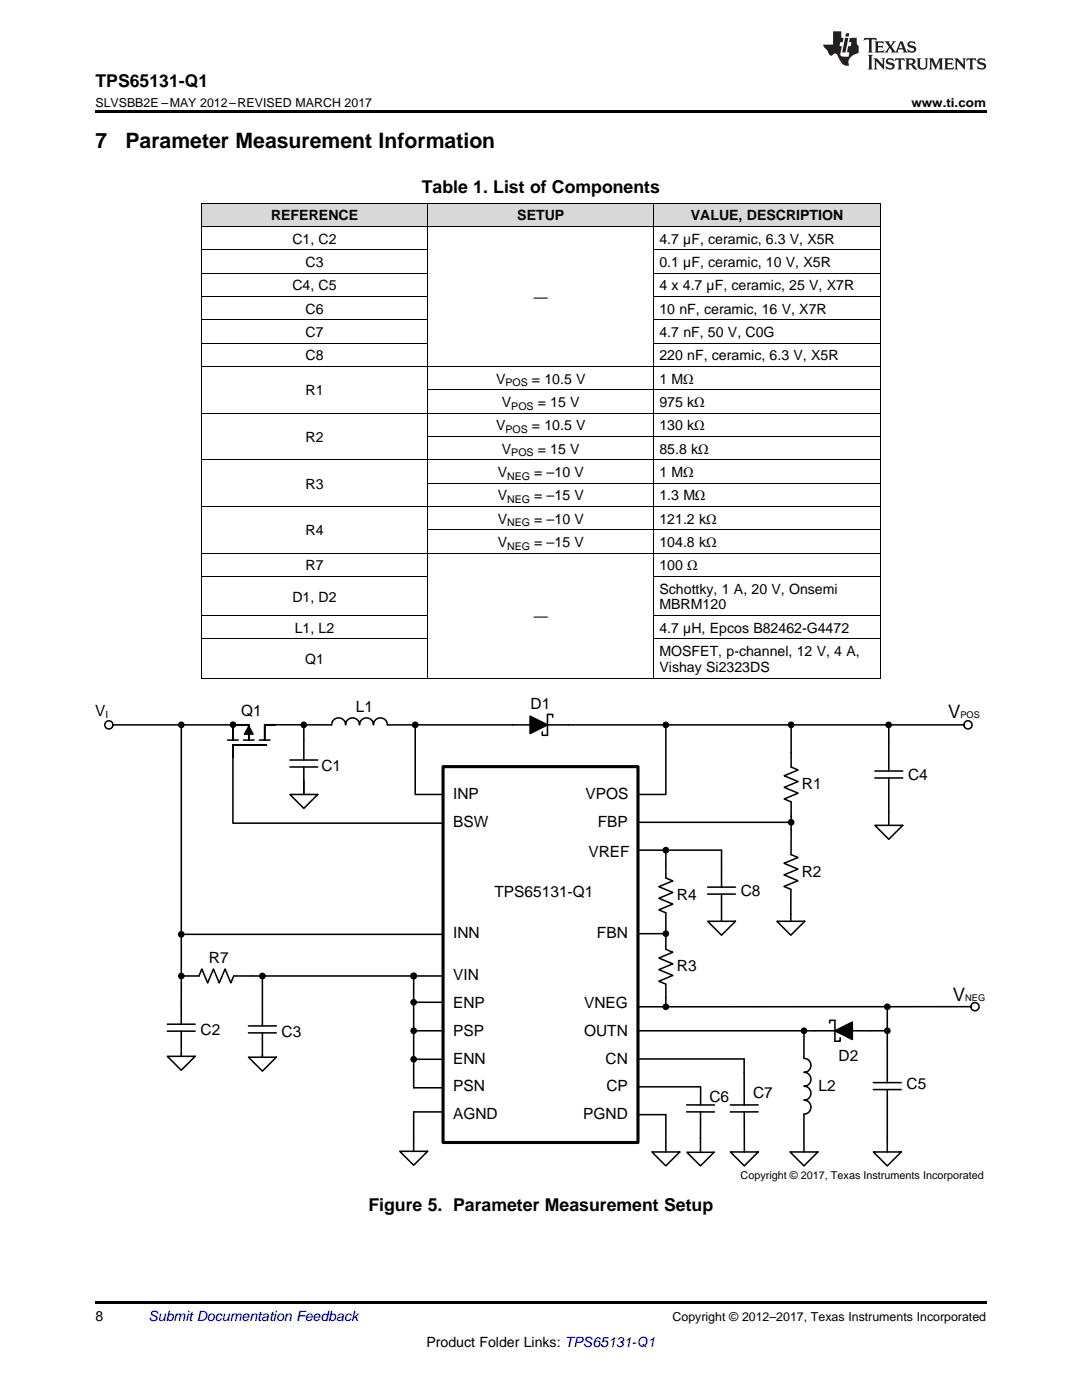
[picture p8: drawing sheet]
<svg xmlns="http://www.w3.org/2000/svg" width="216mm" height="279mm" viewBox="0 0 216 279" stroke-linecap="round" stroke-linejoin="round" font-family="sans-serif">
<g fill="#d8d8d8">
<path d="M40.2 40.6h45.2v4.6h-45.2z"/>
<path d="M85.4 40.6h45.1v4.6h-45.1z"/>
<path d="M130.5 40.6h45.2v4.6h-45.2z"/>
</g>
<path d="M19 259.7h177.8v.5h-177.8z" fill="#000"/>
<path d="M88.4 153h38.9v75h-38.9z" fill="none" stroke="#000" stroke-width=".62"/>
<g fill="none" stroke="#000" stroke-width=".31">
<path d="M22.5 144.7h23.7M36.2 144.7v59.7M46.5 151.1v13.2h41.9M54.9 144.6l11.3 .1a1.39 1.39 0 0 1 1.4-1.4 1.39 1.39 0 0 1 1.4 1.4 1.39 1.39 0 0 1 1.3-1.4 1.39 1.39 0 0 1 1.4 1.4 1.39 1.39 0 0 1 1.4-1.4 1.39 1.39 0 0 1 1.4 1.4 1.39 1.39 0 0 1 1.4-1.4 1.39 1.39 0 0 1 1.4 1.4h55.6v13.9h-5.6M57.8 153.1h5.6M57.8 151.7h5.6M60.6 144.7v7M60.6 153.1v5.3M82.9 144.7v13.9h5.5M105.8 142.9l3.4 1.8-3.4 1.7zM109.2 142.6v4.1M133.4 144.7h58.9"/>
<path d="M157.9 144.9v8.2l1.4 .6-2.8 1.1 2.8 1.2-2.8 1.1 2.8 1.2-2.8 1.1 1.4 .6v5.6M174.6 155.3h5.5M174.6 153.9h5.5M177.3 144.7v9.2M177.3 155.3v6.6M127.3 169.7h5M127.3 164.1h30M144 173.2v-3.5h-11.1v5.5l1.3 .6-2.7 1.2 2.7 1.1-2.7 1.2 2.7 1.1-2.7 1.2 1.4 .6v7.3l1.3 .5-2.7 1.2 2.7 1.2-2.7 1.1 2.7 1.2-2.7 1.1 1.4 .6v3.8M157.9 165.6l-.1 5 1.4 .5-2.8 1.2 2.8 1.2-2.8 1.1 2.8 1.2-2.8 1.1 1.4 .6v4.9M36.2 186.5h52.2M36.2 194.8h3.5l.6-1.4 1.1 2.8 1.2-2.8 1.1 2.8 1.2-2.8 1.2 2.8 .5-1.4h41.8M52.4 194.8v9.9"/>
<path d="M82.5 194.8v22.3h5.9M127.3 186.3h5M33.4 205.8h5.5M33.4 204.4h5.5M36.2 205.8v4.9M49.6 206.1h5.5M49.6 204.7h5.5M52.4 206.1v4.9M127.3 205.7h46.2M127.3 216.9h12.5M127.3 211.3h21.2v9.2M139.8 217v3.5"/>
<path d="M160.4 211.2a1.39 1.39 0 0 1 1.4 1.4 1.39 1.39 0 0 1-1.4 1.4 1.39 1.39 0 0 1 1.4 1.4 1.39 1.39 0 0 1-1.4 1.4 1.39 1.39 0 0 1 1.4 1.4 1.39 1.39 0 0 1-1.4 1.4 1.39 1.39 0 0 1 1.4 1.4 1.39 1.39 0 0 1-1.4 1.3M166.6 205.7l3.5-1.7v3.5zM166.6 203.6v4.2M174.3 217.4h5.5M174.3 216.1h5.5M177 200.9v15.2M177 217.4v9.6M193.7 200.9h-66.4M88.4 221.9h-5.9v5.3M127.3 222.5h5.6v5.5M137 221.9h5.6M137 220.5h5.6"/>
<path d="M139.8 221.9v5.3M148.5 221.9v8M151.3 220.5h-5.6M151.3 221.9h-5.6"/>
<circle cx="21.7" cy="144.7" r=".82"/>
<circle cx="193.1" cy="144.7" r=".82"/>
<circle cx="82.5" cy="194.8" r=".56"/>
<circle cx="194.5" cy="200.9" r=".81"/>
</g>
<g fill="#000">
<path d="M105.8 142.9l3.4 1.8-3.4 1.7z" fill-rule="evenodd"/>
<path d="M166.6 205.7l3.5-1.7v3.5z" fill-rule="evenodd"/>
<circle cx="36.2" cy="144.7" r=".56"/>
<circle cx="46.5" cy="144.6" r=".56"/>
<circle cx="60.6" cy="144.7" r=".56"/>
<circle cx="82.9" cy="144.7" r=".56"/>
<circle cx="132.9" cy="144.7" r=".56"/>
<circle cx="157.9" cy="144.7" r=".56"/>
<circle cx="177.3" cy="144.7" r=".56"/>
<circle cx="132.9" cy="169.7" r=".56"/>
<circle cx="157.9" cy="164.1" r=".56"/>
<circle cx="36.2" cy="186.5" r=".56"/>
<circle cx="36.2" cy="194.8" r=".56"/>
<circle cx="52.4" cy="194.8" r=".56"/>
<circle cx="82.5" cy="194.8" r=".56"/>
<circle cx="132.9" cy="186.3" r=".56"/>
<circle cx="82.5" cy="205.7" r=".56"/>
<circle cx="82.5" cy="200" r=".56"/>
<circle cx="82.5" cy="211.4" r=".56"/>
<circle cx="132.9" cy="200.9" r=".56"/>
<circle cx="160.4" cy="205.7" r=".56"/>
<circle cx="177" cy="205.7" r=".56"/>
</g>
<path d="M109.2 146.7h-1v-.6M109.2 142.6h1.1v.5M166.6 207.8h1v-.7M166.6 203.6h-1v.6" fill="none" stroke="#000" stroke-width=".31" stroke-dasharray="2.2 1.5"/>
<g fill="none" stroke="#000" stroke-width=".22">
<circle cx="36.2" cy="144.7" r=".56"/>
<circle cx="46.5" cy="144.6" r=".56"/>
<circle cx="60.6" cy="144.7" r=".56"/>
<circle cx="82.9" cy="144.7" r=".56"/>
<circle cx="132.9" cy="144.7" r=".56"/>
<circle cx="157.9" cy="144.7" r=".56"/>
<circle cx="177.3" cy="144.7" r=".56"/>
<circle cx="132.9" cy="169.7" r=".56"/>
<circle cx="157.9" cy="164.1" r=".56"/>
<circle cx="36.2" cy="186.5" r=".56"/>
<circle cx="36.2" cy="194.8" r=".56"/>
<circle cx="52.4" cy="194.8" r=".56"/>
<circle cx="132.9" cy="186.3" r=".56"/>
<circle cx="82.5" cy="205.7" r=".56"/>
<circle cx="82.5" cy="200" r=".56"/>
<circle cx="82.5" cy="211.4" r=".56"/>
<circle cx="132.9" cy="200.9" r=".56"/>
<circle cx="160.4" cy="205.7" r=".56"/>
<circle cx="177" cy="205.7" r=".56"/>
</g>
<path d="M33.4 210.8h5.5l-2.7 2.8z" fill="#fff"/>
<path d="M33.4 210.8h5.5l-2.7 2.8zM36.2 210.7v.1" fill="none" stroke="#000" stroke-width=".31"/>
<path d="M130.1 229.9h5.5l-2.7 2.8z" fill="#fff"/>
<path d="M130.1 229.9h5.5l-2.7 2.8zM132.9 228v1.9" fill="none" stroke="#000" stroke-width=".31"/>
<path d="M157.6 229.9h5.6l-2.8 2.8z" fill="#fff"/>
<path d="M157.6 229.9h5.6l-2.8 2.8zM160.4 222.3v7.6" fill="none" stroke="#000" stroke-width=".31"/>
<path d="M174.3 229.9h5.5l-2.8 2.8z" fill="#fff"/>
<path d="M174.3 229.9h5.5l-2.8 2.8zM177 227v2.9" fill="none" stroke="#000" stroke-width=".31"/>
<path d="M174.6 164.7h5.5l-2.8 2.8z" fill="#fff"/>
<path d="M174.6 164.7h5.5l-2.8 2.8zM177.3 161.9v2.8" fill="none" stroke="#000" stroke-width=".31"/>
<path d="M57.8 158.6h5.6l-2.8 2.7z" fill="#fff"/>
<path d="M57.8 158.6h5.6l-2.8 2.7zM60.6 155.8v2.8" fill="none" stroke="#000" stroke-width=".31"/>
<path d="M79.8 229.8h5.5l-2.8 2.7z" fill="#fff"/>
<path d="M79.8 229.8h5.5l-2.8 2.7zM82.5 227.2v2.6" fill="none" stroke="#000" stroke-width=".31"/>
<path d="M137.1 230h5.4l-2.7 2.7z" fill="#fff"/>
<path d="M137.1 230h5.4l-2.7 2.7zM139.8 227v3" fill="none" stroke="#000" stroke-width=".31"/>
<path d="M145.7 229.9h5.6l-2.8 2.8z" fill="#fff"/>
<path d="M145.7 229.9h5.6l-2.8 2.8zM148.5 229.9h.1" fill="none" stroke="#000" stroke-width=".31"/>
<path d="M155 183.9h5.6l-2.8 2.7z" fill="#fff"/>
<path d="M155 183.9h5.6l-2.8 2.7zM157.8 182.4v1.5" fill="none" stroke="#000" stroke-width=".31"/>
<path d="M141.2 183.9h5.6l-2.8 2.7z" fill="#fff"/>
<g fill="none" stroke="#000" stroke-width=".31">
<path d="M45.4 147.7h2.1M46.5 147.7v-3.1h3.1v3.1M48.6 147.7h2.1M49.6 145l.9 1.5h-1.7zM51.8 147.7h2.1M53.2 148.7h-6.7v2.4M54.9 144.6h-2.1v3.1M141.2 178.4h5.6M141.2 177h5.6M144 173.2v3.8M144 178.4v5.5M141.2 183.9h5.6l-2.8 2.7z"/>
<path d="M82.5 211.4h5.9M82.5 205.7h5.9M82.5 200h5.9"/>
</g>
<g fill="#000">
<path d="M49.6 145l.9 1.5h-1.7z"/>
<circle cx="177" cy="200.9" r=".56"/>
</g>
<circle cx="177" cy="200.9" r=".56" fill="none" stroke="#000" stroke-width=".22"/>
<path d="M49.6 211h5.5l-2.7 2.8z" fill="#fff"/>
<path d="M49.6 211h5.5l-2.7 2.8zM52.4 210.5v.5M160.4 205.7v5.5M173.5 205.7h3.5" fill="none" stroke="#000" stroke-width=".31"/>
<g fill="none" stroke="#000" stroke-width=".2">
<path d="M40.2 59.1h45.2M40.2 54.5h45.2M40.2 49.8h45.2M40.2 45.2h135.5M40.2 40.5h135.5M40.3 40.5v94.9M85.3 40.5v94.9M130.5 40.5v94.9M130.5 59.1h45.2M130.5 54.5h45.2M130.5 49.8h45.2M175.6 40.5v94.9"/>
<path d="M40.2 73.1h135.5M40.2 68.5h45.2M40.2 63.8h45.2M85.4 77.8h90.3M130.5 68.5h45.2M130.5 63.8h45.2M40.2 91.7h135.5M40.2 82.4h135.5M85.4 96.4h90.3M85.4 87.1h90.3M40.2 115h45.2M40.2 110.4h135.5"/>
<path d="M40.2 101.1h135.5M85.4 105.7h90.3M130.5 115h45.2M40.2 135.3h135.5M40.2 127.5h45.2M40.2 122.9h45.2M130.5 127.5h45.2M130.5 122.9h45.2"/>
</g>
<path d="M19 22h177.8v.5h-177.8zM40.2 135.4h.1zM130.4 135.4h.1zM175.6 135.4h.1z" fill="#000"/>
<g fill="#231f20">
<path d="M172.5 7.6l-.1 .5 .4-.2h.6v.1v2.1l-.2 .4h.9l-.2-.4v-2.1l.1-.1h.5l.5 .2-.2-.5zM174.5 8.3l.2 .3v1.5l-.2 .4h1.8l.2-.6a1.04 1.04 0 0 1-1.3 .2v-.7h.6l.3 .2v-.6l-.3 .2h-.6v-.6l.8-.1 .4 .3-.2-.5zM176.5 8.3l.9 1.1-.9 1.1h.8l-.2-.2 .4-.7 .5 .7-.2 .2h1.5l-.2-.2 .2-.4h.9l.1 .4-.2 .2h1l-.3-.3-.7-1.9h-.5l-.9 2-.8-1 .9-1h-.8l.1 .3-.4 .5-.3-.6 .1-.2zM179.7 8.6l.4 1h-.7zM181.3 8.4a.63 .63 0 0 0-.2 .7 .63 .63 0 0 0 .6 .4l.6 .2 .1 .2a.75 .75 0 0 1-.7 .4 .75 .75 0 0 1-.6-.5l.1 .7 .1-.1a1.11 1.11 0 0 0 1.5-.6 1.13 1.13 0 0 0-1.2-.8l-.1-.4a1.04 1.04 0 0 1 1.2 .2l-.2-.5-.2 .1-.4-.2zM173.2 10.9l.2 .4v2.2l-.2 .4h1l-.3-.4v-2.2l.3-.4zM174.3 11.6l.3 .4v1.5l-.3 .4h.8l-.2-.4v-1.3l1.5 1.7v-1.9l.2-.4h-.7l.2 .4v.9l-1.1-1.3zM177 11.8a.62 .62 0 0 0-.2 .7 .62 .62 0 0 0 .6 .4l.6 .1 .1 .3a.76 .76 0 0 1-.7 .3 .76 .76 0 0 1-.7-.4l.2 .7 .1-.1a1.11 1.11 0 0 0 1.5-.6 1.13 1.13 0 0 0-1.2-.8l-.1-.4a1.04 1.04 0 0 1 1.2 .2l-.2-.6-.2 .1-.5-.1zM178.7 11.6l-.2 .6a.61 .61 0 0 1 .8-.3v1.6l-.2 .4h.9l-.2-.4v-1.6a.63 .63 0 0 1 .7 .3l-.1-.6zM180.6 11.6l.3 .4v1.5l-.3 .4h1l-.2-.2-.1-.8 .6 .2a.76 .76 0 0 0 1.2 .7l-1-1a.58 .58 0 0 0 .6-.5 .58 .58 0 0 0-.5-.6zM181.4 11.9h.1a.45 .45 0 0 1 .5 .1 .45 .45 0 0 1 .1 .5l-.8 .2zM182.9 11.6l.2 .2a2.17 2.17 0 0 0 .3 1.9 .99 .99 0 0 0 1.6-.6v-1.1l.2-.4h-.7l.2 .2a1.92 1.92 0 0 1-.2 1.8 .6 .6 0 0 1-.9-.5v-1.1l.2-.4zM185.4 11.6l.2 .4v1.5l-.2 .4h.7l-.2-.4v-1.4l.8 1.8 .8-1.8v1.4l-.2 .4h.9l-.2-.4v-1.5l.2-.4h-.8l-.6 1.5-.6-1.5zM188.4 11.6l.2 .4v1.5l-.2 .4h1.8l.1-.6a1.04 1.04 0 0 1-1.2 .1v-.6h.5l.4 .2v-.6l-.4 .2h-.5v-.7h.8l.3 .3-.1-.6zM190.5 11.6l.2 .4v1.5l-.2 .4h.7l-.2-.4v-1.3l1.5 1.7v-1.9l.2-.4h-.7l.2 .4v.9l-1.1-1.3zM192.9 11.6l-.1 .6a.61 .61 0 0 1 .7-.3l.1 1.6-.3 .4h1l-.3-.4 .1-1.6a.63 .63 0 0 1 .7 .3l-.1-.6zM195.2 11.8a.62 .62 0 0 0-.2 .7 .62 .62 0 0 0 .6 .4l.6 .1 .1 .3a.76 .76 0 0 1-.7 .3 .76 .76 0 0 1-.6-.4l.1 .7 .1-.1a1.11 1.11 0 0 0 1.6-.6 1.13 1.13 0 0 0-1.3-.8l-.1-.4a1.04 1.04 0 0 1 1.2 .2l-.1-.6-.2 .1-.5-.1z"/>
<path d="M166.2 6.3v2.6h-1.9v.4l.8 .9a.91 .91 0 0 0 1 .8 .56 .56 0 0 1 .5-.3 .56 .56 0 0 1 .5 .3l.4 .8a1.53 1.53 0 0 0 1.9 1.2 1.54 1.54 0 0 1 1-2.1l.9-.3v-1.4a1.52 1.52 0 0 1-.4-1.6h-1.3l-.2 .8h.5l-.2 .8h-.5l-.1 1v.2l.4 .1-.2 .8a1.93 1.93 0 0 1-1.6-.3l.3-1.8h-.5l.2-.8h.4l.2-.8h-.4v-1.3zM168.6 7.6l-.6 2.9h.7l.6-2.9zM168.8 6.6l-.1 .7h.6l.2-.7z"/>
</g>
<g font-size="4.2">
<text x="19" y="29.6">7</text>
<text x="25" y="29.6">Parameter Measurement Information</text>
</g>
<g font-size="3.7">
<text x="189.2" y="143.2">V</text>
<text x="190.1" y="199.8">V</text>
</g>
<g font-size="3.5">
<text x="19" y="17.3">TPS65131-Q1</text>
<text x="84.2" y="38.5">Table 1. List of Components</text>
<text x="73.5" y="241.7">Figure 5. Parameter Measurement Setup</text>
</g>
<g font-size="3.1">
<text x="19" y="142.8">V</text>
<text x="48.1" y="142.8">Q1</text>
<text x="71" y="142.1">L1</text>
<text x="105.9" y="141.5">D1</text>
<text x="64.1" y="153.8">C1</text>
<text x="181.2" y="155.6">C4</text>
<text x="90.4" y="159.5">INP</text>
<text x="116.8" y="159.5">VPOS</text>
<text x="160" y="157.5">R1</text>
<text x="90.4" y="165">BSW</text>
<text x="119.3" y="165">FBP</text>
<text x="117.4" y="170.9">VREF</text>
<text x="98.7" y="178.9">TPS65131-Q1</text>
<text x="135.1" y="179.6">R4</text>
<text x="147.8" y="178.9">C8</text>
<text x="160" y="175">R2</text>
<text x="90.4" y="187.3">INN</text>
<text x="119.1" y="187.3">FBN</text>
<text x="41.7" y="192.2">R7</text>
<text x="90.4" y="195.6">VIN</text>
<text x="135.1" y="193.9">R3</text>
<text x="90.4" y="201.2">ENP</text>
<text x="116.5" y="201.2">VNEG</text>
<text x="40" y="206.6">C2</text>
<text x="56.2" y="206.9">C3</text>
<text x="90.4" y="206.7">PSP</text>
<text x="116.6" y="206.7">OUTN</text>
<text x="90.4" y="212.3">ENN</text>
<text x="120.8" y="212.3">CN</text>
<text x="167.3" y="211.7">D2</text>
<text x="90.4" y="217.8">PSN</text>
<text x="121" y="217.8">CP</text>
<text x="141.6" y="219.9">C6</text>
<text x="150.3" y="219">C7</text>
<text x="163.4" y="217.7">L2</text>
<text x="180.9" y="217.4">C5</text>
<text x="90.4" y="223.4">AGND</text>
<text x="116.4" y="223.4">PGND</text>
</g>
<g font-size="2.8">
<text x="54.1" y="44">REFERENCE</text>
<text x="103.2" y="44">SETUP</text>
<text x="137.8" y="44">VALUE, DESCRIPTION</text>
<text x="58.3" y="48.6">C1, C2</text>
<text x="61" y="53.3">C3</text>
<text x="131.6" y="48.6">4.7 µF, ceramic, 6.3 V, X5R</text>
<text x="131.6" y="53.3">0.1 µF, ceramic, 10 V, X5R</text>
<text x="58.3" y="57.9">C4, C5</text>
<text x="131.6" y="57.9">4 x 4.7 µF, ceramic, 25 V, X7R</text>
<text x="61" y="62.6">C6</text>
<text x="106.5" y="60.3">—</text>
<text x="131.6" y="62.6">10 nF, ceramic, 16 V, X7R</text>
<text x="61" y="67.2">C7</text>
<text x="61" y="71.9">C8</text>
<text x="131.6" y="67.2">4.7 nF, 50 V, C0G</text>
<text x="131.6" y="71.9">220 nF, ceramic, 6.3 V, X5R</text>
<text x="99" y="76.6">V</text>
<text x="106.2" y="76.6">= 10.5 V</text>
<text x="131.6" y="76.6">1 MΩ</text>
<text x="61" y="78.9">R1</text>
<text x="100.2" y="81.2">V</text>
<text x="107.3" y="81.2">= 15 V</text>
<text x="131.6" y="81.2">975 kΩ</text>
<text x="61" y="88.2">R2</text>
<text x="99" y="85.9">V</text>
<text x="106.2" y="85.9">= 10.5 V</text>
<text x="131.6" y="85.9">130 kΩ</text>
<text x="99.3" y="95.2">V</text>
<text x="100.2" y="90.5">V</text>
<text x="106.6" y="95.2">= –10 V</text>
<text x="107.3" y="90.5">= 15 V</text>
<text x="131.6" y="90.5">85.8 kΩ</text>
<text x="131.6" y="95.2">1 MΩ</text>
<text x="61" y="97.5">R3</text>
<text x="99.3" y="99.8">V</text>
<text x="106.6" y="99.8">= –15 V</text>
<text x="131.6" y="99.8">1.3 MΩ</text>
<text x="61" y="106.8">R4</text>
<text x="99.3" y="104.5">V</text>
<text x="106.6" y="104.5">= –10 V</text>
<text x="131.6" y="104.5">121.2 kΩ</text>
<text x="61" y="113.8">R7</text>
<text x="99.3" y="109.1">V</text>
<text x="106.6" y="109.1">= –15 V</text>
<text x="131.6" y="109.1">104.8 kΩ</text>
<text x="131.6" y="113.8">100 Ω</text>
<text x="131.6" y="118.5">Schottky, 1 A, 20 V, Onsemi</text>
<text x="58.3" y="120.1">D1, D2</text>
<text x="106.5" y="124">—</text>
<text x="131.6" y="121.6">MBRM120</text>
<text x="58.8" y="126.3">L1, L2</text>
<text x="131.6" y="126.3">4.7 µH, Epcos B82462-G4472</text>
<text x="131.6" y="131">MOSFET, p-channel, 12 V, 4 A,</text>
<text x="60.9" y="132.5">Q1</text>
<text x="131.6" y="134.1">Vishay Si2323DS</text>
<text x="19" y="263.6">8</text>
<text x="85.1" y="268.9">Product Folder Links: TPS65131-Q1</text>
</g>
<text font-size="2.8" fill="#0000c8" x="29.6" y="263.6">Submit Documentation Feedback</text>
<g font-size="2.5">
<text x="19" y="21.4">SLVSBB2E –MAY 2012–REVISED MARCH 2017</text>
<text x="181.9" y="21.4">www.ti.com</text>
<text x="134.2" y="263.6">Copyright © 2012–2017, Texas Instruments Incorporated</text>
</g>
<text font-size="2.2" x="147.8" y="235.4">Copyright © 2017, Texas Instruments Incorporated</text>
<g font-size="2.1">
<text x="100.9" y="77.1">POS</text>
<text x="102" y="81.8">POS</text>
<text x="100.9" y="86.4">POS</text>
<text x="101.2" y="95.7">NEG</text>
<text x="102" y="91.1">POS</text>
<text x="101.2" y="100.4">NEG</text>
<text x="101.2" y="105.1">NEG</text>
<text x="101.2" y="109.7">NEG</text>
</g>
<text font-size="2" x="21" y="143.2">I</text>
<g font-size="1.9">
<text x="191.6" y="143.2">POS</text>
<text x="192.6" y="199.8">NEG</text>
</g>
</svg>
